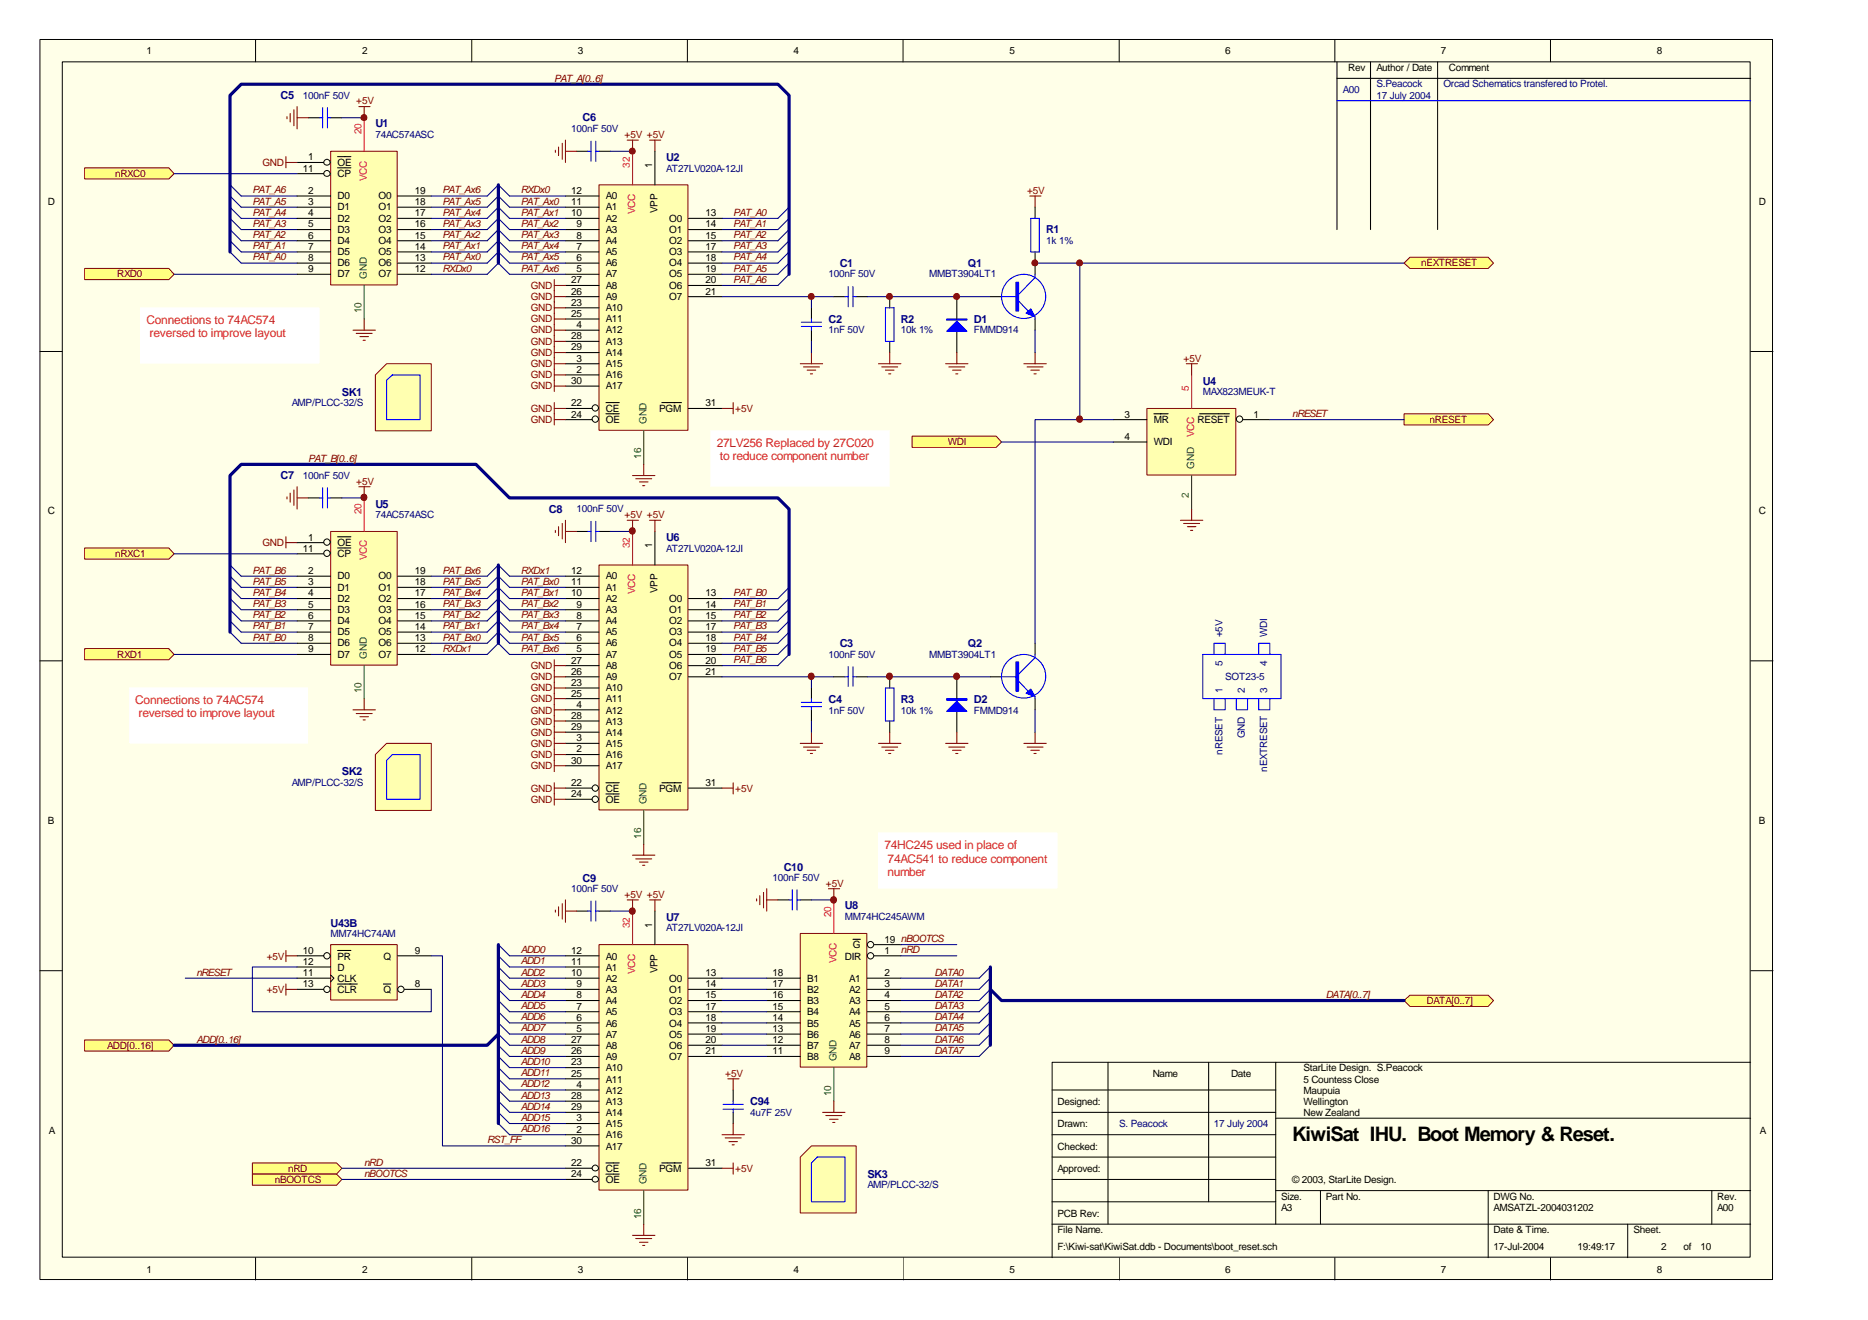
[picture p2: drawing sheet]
<svg xmlns="http://www.w3.org/2000/svg" width="297mm" height="210mm" viewBox="0 0 297 210" stroke-linecap="round" stroke-linejoin="round" font-family="sans-serif">
<path d="M6.3 6.3h275.6v197.2h-275.6z" fill="#ffffe8"/>
<g fill="none" stroke="#000" stroke-width=".16">
<path d="M6.3 6.3h275.6v197.2h-275.6zM9.9 9.8h268.4v190.1h-268.4zM40.6 6.3v3.5M75 6.3v3.5M109.3 6.3v3.5M143.6 6.3v3.5M178 6.3v3.5M212.3 6.3v3.5M228.6 9.8v26.7M246.5 6.3v3.5M6.3 55.9h3.6M278.4 55.9h3.5"/>
<path d="M6.3 105.1h3.6M278.4 105.1h3.5M6.3 154.4h3.6M278.4 154.4h3.5M167.3 173.3h35.6M167.3 176.9h35.6M176.2 168.9v25.8M192.2 168.9v22.2M202.9 177.8h75.5M202.9 168.9v25.8M278.4 168.9h-111.1v31.1M40.6 200v3.6"/>
<path d="M75 200v3.6M109.3 200v3.6M143.6 200v3.6M167.3 184h35.6M167.3 180.4h35.6M167.3 187.6h35.6M167.3 191.1h35.6M167.3 194.7h111.1M178 200v3.6M202.9 189.3h75.5M210 189.3v5.4M212.3 200v3.6"/>
<path d="M236.6 189.3v10.7M246.5 200v3.6M258.8 194.7v5.3M272.2 189.3v5.4"/>
</g>
<path d="M212.6 9.8v26.7M212.6 12.5h65.8M217.9 9.8v26.7" fill="none" stroke="#000" stroke-width=".17"/>
<path d="M36.6 100.5v-24.9l1.8-1.8h37.3l5.3 5.4h42.7l1.8 1.8v23.1" fill="none" stroke="#000080" stroke-width=".51"/>
<g fill="#ffff80" stroke="#800000" stroke-width=".16">
<path d="M13.5 165.4h13.3l.9 .8-.9 .9h-13.3z" fill-rule="evenodd"/>
<path d="M223.3 159.1l.9-.8h12.4l.9 .8-.9 .9h-12.4z" fill-rule="evenodd"/>
<path d="M40.1 184.9h13.4l.9 .9-.9 .9h-13.4z" fill-rule="evenodd"/>
<path d="M13.5 42.7h13.3l.9 .9-.9 .9h-13.3z" fill-rule="evenodd"/>
<path d="M13.5 26.7h13.3l.9 .9-.9 .9h-13.3z" fill-rule="evenodd"/>
<path d="M13.5 103.1h13.3l.9 1-.9 .8h-13.3z" fill-rule="evenodd"/>
<path d="M13.5 87.1h13.3l.9 1-.9 .8h-13.3z" fill-rule="evenodd"/>
<path d="M223.3 65.8h13.3l.9 .9-.9 .9h-13.3z" fill-rule="evenodd"/>
<path d="M145 69.4h13.4l.9 .9-.9 .8h-13.4z" fill-rule="evenodd"/>
<path d="M40.1 186.7h13.4l.9 .9-.9 .9h-13.4z" fill-rule="evenodd"/>
<path d="M223.3 41.8l.9-.9h12.4l.9 .9-.9 .9h-12.4z" fill-rule="evenodd"/>
</g>
<path d="M95.3 150.3h14.1v38.9h-14.1z" fill="#ffffb0"/>
<path d="M95.2 150.2h14.2v39h-14.2z" fill="none" stroke="#800000" stroke-width=".16"/>
<g fill="none" stroke="#000" stroke-width=".17">
<path d="M89.9 152h5.3M89.9 153.8h5.3M89.9 155.5h5.3M89.9 159.1h5.3M89.9 157.3h5.3M104.1 144.9v5.3M109.5 155.5h5.3M109.5 159.1h5.3M109.5 157.3h5.3M89.9 160.9h5.3M89.9 162.7h5.3M89.9 164.4h5.3"/>
<path d="M89.9 166.2h5.3M89.9 168h5.3M89.9 169.8h5.3M89.9 171.5h5.3M89.9 173.3h5.3M89.9 175.1h5.3M89.9 176.9h5.3M89.9 178.7h5.3M109.5 160.9h5.3M109.5 162.7h5.3M109.5 164.4h5.3M109.5 166.2h5.3"/>
<path d="M109.5 168h5.3M89.9 185.8h4.2M89.9 187.6h4.2M89.9 180.4h5.3M89.9 182.2h5.3M96.4 184.9h2.1M96.4 186.7h2.1M105.2 184.9h3.2M109.5 185.8h5.3"/>
</g>
<g fill="none" stroke="#000" stroke-width=".16">
<circle cx="94.7" cy="187.5" r=".48"/>
<circle cx="94.7" cy="185.7" r=".48"/>
</g>
<path d="M100.6 144.9v5.3" fill="none" stroke="#ee0e22" stroke-width=".17"/>
<path d="M102.4 189.3v5.4" fill="none" stroke="#008000" stroke-width=".17"/>
<path d="M95.3 29.5h14.1v38.9h-14.1z" fill="#ffffb0"/>
<path d="M95.2 29.4h14.2v39h-14.2z" fill="none" stroke="#800000" stroke-width=".16"/>
<g fill="none" stroke="#000" stroke-width=".17">
<path d="M49 18.7h1.8M52.6 18.7h1.8M89.9 31.2h5.3M89.9 32.9h5.3M89.9 34.7h5.3M89.9 38.3h5.3M89.9 36.5h5.3M91.7 24.1h1.8M95.2 24.1h1.8M104.1 24.1v5.3M109.5 34.7h5.3M109.5 38.3h5.3"/>
<path d="M109.5 36.5h5.3M89.9 40.1h5.3M89.9 41.8h5.3M89.9 43.6h5.3M89.9 45.4h5.3M89.9 47.2h5.3M89.9 49h5.3M89.9 50.7h5.3M89.9 52.5h5.3M89.9 54.3h5.3M89.9 56.1h5.3M89.9 57.8h5.3"/>
<path d="M89.9 59.6h5.3M109.5 40.1h5.3M109.5 41.8h5.3M109.5 43.6h5.3M109.5 45.4h5.3M109.5 47.2h5.3M89.9 65h4.2M89.9 66.7h4.2M89.9 61.4h5.3M96.4 64h2.1M96.4 65.8h2.1M105.2 64h3.2"/>
<path d="M109.5 65h5.3"/>
</g>
<g fill="none" stroke="#000" stroke-width=".16">
<circle cx="94.7" cy="64.9" r=".5"/>
<circle cx="94.7" cy="66.6" r=".5"/>
</g>
<path d="M100.6 24.1v5.3" fill="none" stroke="#ee0e22" stroke-width=".17"/>
<path d="M102.4 68.5v5.3" fill="none" stroke="#008000" stroke-width=".17"/>
<g fill="none" stroke="#800000" stroke-width=".17">
<path d="M45.6 18.6v.3M46.1 18v1.4M46.7 17.5v2.5M47.2 16.9v3.6M47.2 18.7h1.8M57.1 16.9h1.7M57.9 16.9v1.8M88.3 23.9v.3M88.8 23.4v1.3M89.4 22.8v2.5M89.9 22.3v3.5M89.9 24.1h1.8"/>
<path d="M99.7 22.3h1.8M100.6 22.3v1.8M103.3 22.3h1.8M104.1 22.3v1.8M56.1 52.5h3.6M56.6 53h2.6M57.2 53.5h1.4M57.7 54.1h.4M57.9 50.7v1.8M100.6 75.6h3.5M101.1 76.1h2.5M101.7 76.6h1.3"/>
<path d="M102.2 77.2h.3M102.4 73.8v1.8M114.8 65h1.8M116.6 64v1.8M100.6 196.4h3.5M101.1 196.9h2.5M101.7 197.5h1.3M102.2 198h.3M102.4 194.7v1.7M114.8 185.8h1.8M116.6 184.9v1.8"/>
</g>
<g fill="none" stroke="#000080" stroke-width=".17">
<path d="M54.4 18.7h3.5M36.6 29.4l1.8 1.8h8.8M36.6 31.2l1.8 1.7h8.8M36.6 32.9l1.8 1.8h8.8M36.6 36.5l1.8 1.8h8.8M36.6 38.3l1.8 1.8h8.8M36.6 34.7l1.8 1.8h8.8M81 31.2h8.9M81 32.9h8.9M81 34.7h8.9M81 38.3h8.9M81 36.5h8.9"/>
<path d="M97 24.1h3.6M125.5 32.9l-1.8 1.8h-8.9M125.5 36.5l-1.8 1.8h-8.9M125.5 38.3l-1.8 1.8h-8.9M125.5 34.7l-1.8 1.8h-8.9M27.7 43.6h19.5M36.6 40.1l1.8 1.7h8.8M81 40.1h8.9M81 41.8h8.9M81 43.6h8.9M114.8 47.2h17.8M125.5 40.1l-1.8 1.7h-8.9"/>
<path d="M125.5 41.8l-1.8 1.8h-8.9M125.5 43.6l-1.8 1.8h-8.9"/>
</g>
<path d="M36.6 40.1v-24.9l1.8-1.8h85.3l1.8 1.8v28.4" fill="none" stroke="#000080" stroke-width=".51"/>
<path d="M50.8 18.7h.5M51.3 17.1v3.2M52.1 18.7h.5M52.1 17.1v3.2M93.5 24.1h.5M94 22.5v3.2M94.7 24.1h.5M94.7 22.5v3.2" fill="none" stroke="#00f" stroke-width=".17"/>
<path d="M52.7 24.1h10.5v21.2h-10.5z" fill="#ffffb0"/>
<path d="M52.6 24.1h10.6v21.2h-10.6z" fill="none" stroke="#800000" stroke-width=".16"/>
<g fill="none" stroke="#000" stroke-width=".16">
<circle cx="52" cy="25.8" r=".48"/>
<circle cx="52" cy="27.6" r=".48"/>
</g>
<g fill="none" stroke="#000" stroke-width=".17">
<path d="M47.2 27.6h4.3M47.2 25.8h4.3M47.2 31.2h5.4M47.2 32.9h5.4M47.2 34.7h5.4M47.2 36.5h5.4M47.2 38.3h5.4M53.7 26.7h2.1M53.7 24.9h2.1M63.2 31.2h5.4M63.2 32.9h5.4M63.2 34.7h5.4"/>
<path d="M63.2 36.5h5.4M63.2 38.3h5.4M164.6 32.9v1.8M47.2 40.1h5.4M47.2 41.8h5.4M47.2 43.6h5.4M63.2 40.1h5.4M63.2 41.8h5.4M63.2 43.6h5.4M129 49v1.7M129 52.5v1.8M132.6 47.2h1.8"/>
<path d="M136.1 47.2h1.8M141.5 47.2v1.8M141.5 54.3v1.8M152.1 47.2v3.5M152.1 52.5v3.6M157.5 47.2h1.8M164.6 40.1v3.5M164.6 50.7v1.8"/>
</g>
<path d="M57.9 18.7v5.4" fill="none" stroke="#ee0e22" stroke-width=".17"/>
<path d="M57.9 45.4v5.3" fill="none" stroke="#008000" stroke-width=".17"/>
<path d="M27.7 27.6h19.5M129 47.2v1.8M129 54.3v1.8M137.9 47.2h19.6M164.6 52.5v3.6" fill="none" stroke="#000080" stroke-width=".17"/>
<g fill="none" stroke="#800000" stroke-width=".17">
<path d="M45.5 24.9v1.8M45.5 25.8h1.7M163.7 31.2h1.8M164.6 31.2v1.7M88.1 44.5v17.7M88.1 45.4h1.8M88.1 47.2h1.8M88.1 49h1.8M88.1 50.7h1.8M88.1 52.5h1.8M88.1 54.3h1.8M88.1 56.1h1.8"/>
<path d="M88.1 57.8h1.8M88.1 59.6h1.8M127.3 57.8h3.5M127.8 58.3h2.5M128.4 58.9h1.3M128.9 59.5h.3M129 56.1v1.7M139.7 57.8h3.6M140.2 58.3h2.5M140.8 58.9h1.4M141.3 59.5h.3M141.5 56.1v1.7"/>
<path d="M150.4 57.8h3.5M150.9 58.3h2.5M151.5 58.9h1.3M152 59.5h.3M152.1 56.1v1.7M162.8 57.8h3.6M163.3 58.3h2.6M163.9 58.9h1.4M164.4 59.5h.4M164.6 56.1v1.7M88.1 64v3.6M88.1 61.4h1.8"/>
<path d="M88.1 65h1.8M88.1 66.7h1.8"/>
</g>
<g fill="none" stroke="#00f" stroke-width=".17">
<path d="M163.9 34.7h1.4v5.4h-1.4zM127.4 51.9h3.2M127.4 51.2h3.2M129 50.7v.5M129 51.9v.6M134.4 47.2h.5M134.9 45.6v3.2M135.6 47.2h.5M135.6 45.6v3.2M140.8 49h1.4v5.3h-1.4zM159.3 47.2h2.7M162 47.9l1.5 1.6"/>
<path d="M164.6 43.6v.5l-2.6 2.7M164.6 50.4v.3"/>
<circle cx="162.8" cy="47.1" r="3.5"/>
</g>
<g fill="#00f" stroke="#00f" stroke-width=".17">
<path d="M150.5 50.7h3.3v.2h-3.3z" fill-rule="evenodd"/>
<path d="M150.5 52.7l1.6-1.6 1.7 1.6z" fill-rule="evenodd"/>
<path d="M161.5 44.9h.5v4.6h-.5z" fill-rule="evenodd"/>
<path d="M163.2 49.8l.7-.7 .7 1.3z" fill-rule="evenodd"/>
</g>
<path d="M95.3 89.9h14.1v38.9h-14.1z" fill="#ffffb0"/>
<path d="M95.2 89.8h14.2v39h-14.2z" fill="none" stroke="#800000" stroke-width=".16"/>
<g fill="none" stroke="#000" stroke-width=".17">
<path d="M49 79.2h1.8M52.6 79.2h1.8M89.9 91.6h5.3M89.9 93.4h5.3M89.9 95.2h5.3M89.9 98.7h5.3M89.9 97h5.3M91.7 84.5h1.8M95.2 84.5h1.8M104.1 84.5v5.3M109.5 95.2h5.3M109.5 98.7h5.3"/>
<path d="M109.5 97h5.3M89.9 100.5h5.3M89.9 102.3h5.3M89.9 104.1h5.3M89.9 105.8h5.3M89.9 107.6h5.3M89.9 109.4h5.3M89.9 111.1h5.3M89.9 112.9h5.3M89.9 114.7h5.3M89.9 116.4h5.3M89.9 118.2h5.3"/>
<path d="M89.9 120h5.3M109.5 100.5h5.3M109.5 102.3h5.3M109.5 104.1h5.3M109.5 105.8h5.3M109.5 107.6h5.3M89.9 125.3h4.2M89.9 127.1h4.2M89.9 121.8h5.3M96.4 124.5h2.1M96.4 126.3h2.1M105.2 124.5h3.2"/>
<path d="M109.5 125.3h5.3"/>
</g>
<g fill="none" stroke="#000" stroke-width=".16">
<circle cx="94.7" cy="127.1" r=".5"/>
<circle cx="94.7" cy="125.3" r=".5"/>
</g>
<path d="M100.6 84.5v5.3" fill="none" stroke="#ee0e22" stroke-width=".17"/>
<path d="M102.4 128.9v5.3" fill="none" stroke="#008000" stroke-width=".17"/>
<g fill="none" stroke="#800000" stroke-width=".17">
<path d="M45.6 79v.3M46.1 78.4v1.5M46.7 77.9v2.5M47.2 77.4v3.6M47.2 79.2h1.8M57.1 77.4h1.7M57.9 77.4v1.8M88.3 84.3v.4M88.8 83.7v1.5M89.4 83.2v2.5M89.9 82.7v3.6M89.9 84.5h1.8"/>
<path d="M99.7 82.7h1.8M100.6 82.7v1.8M103.3 82.7h1.8M104.1 82.7v1.8M56.1 112.9h3.6M56.6 113.5h2.6M57.2 114h1.4M57.7 114.5h.4M57.9 111.1v1.8M100.6 136h3.5M101.1 136.6h2.5M101.7 137.1h1.3"/>
<path d="M102.2 137.6h.3M102.4 134.2v1.8M114.8 125.3h1.8M116.6 124.5v1.8"/>
</g>
<g fill="none" stroke="#000080" stroke-width=".17">
<path d="M54.4 79.2h3.5M36.6 93.4l1.8 1.8h8.8M36.6 95.2l1.8 1.8h8.8M36.6 97l1.8 1.7h8.8M36.6 98.7l1.8 1.8h8.8M36.6 89.8l1.8 1.8h8.8M36.6 91.6l1.8 1.8h8.8M97 84.5h3.6M125.5 93.4l-1.8 1.8h-8.9M125.5 95.2l-1.8 1.8h-8.9M125.5 97l-1.8 1.7h-8.9M125.5 98.7l-1.8 1.8h-8.9"/>
<path d="M27.7 104.1h19.5M36.6 100.5l1.8 1.8h8.8M114.8 107.6h17.8M125.5 100.5l-1.8 1.8h-8.9M125.5 102.3l-1.8 1.8h-8.9M125.5 104.1l-1.8 1.7h-8.9"/>
</g>
<path d="M50.8 79.2h.5M51.3 77.6v3.2M52.1 79.2h.5M52.1 77.6v3.2M93.5 84.5h.5M94 82.9v3.2M94.7 84.5h.5M94.7 82.9v3.2" fill="none" stroke="#00f" stroke-width=".17"/>
<path d="M52.7 84.6h10.5v21.2h-10.5z" fill="#ffffb0"/>
<path d="M52.6 84.5h10.6v21.3h-10.6z" fill="none" stroke="#800000" stroke-width=".16"/>
<g fill="none" stroke="#000" stroke-width=".16">
<circle cx="52" cy="88" r=".5"/>
<circle cx="52" cy="86.2" r=".5"/>
</g>
<g fill="none" stroke="#000" stroke-width=".17">
<path d="M47.2 88.1h4.3M47.2 86.3h4.3M47.2 91.6h5.4M47.2 93.4h5.4M47.2 95.2h5.4M47.2 97h5.4M47.2 98.7h5.4M53.7 87.1h2.1M53.7 85.4h2.1M63.2 91.6h5.4M63.2 93.4h5.4M63.2 95.2h5.4"/>
<path d="M63.2 97h5.4M63.2 98.7h5.4M47.2 100.5h5.4M47.2 102.3h5.4M47.2 104.1h5.4M63.2 100.5h5.4M63.2 102.3h5.4M63.2 104.1h5.4M129 109.4v1.7M129 112.9v1.8M132.6 107.6h1.8M136.1 107.6h1.8"/>
<path d="M141.5 107.6v1.8M141.5 114.7v1.7M152.1 107.6v3.5M152.1 112.9v3.5M157.5 107.6h1.8M164.6 102.3v1.8M164.6 111.1v1.8"/>
</g>
<path d="M57.9 79.2v5.3" fill="none" stroke="#ee0e22" stroke-width=".17"/>
<path d="M57.9 105.8v5.3" fill="none" stroke="#008000" stroke-width=".17"/>
<path d="M164.6 41.8h58.7M171.7 41.8v24.9h-7.1v35.6M27.7 88.1h19.5M129 107.6v1.8M129 114.7v1.7M137.9 107.6h19.6M164.6 112.9v3.5" fill="none" stroke="#000080" stroke-width=".17"/>
<g fill="none" stroke="#800000" stroke-width=".17">
<path d="M45.5 85.4v1.7M45.5 86.3h1.7M88.1 104.9v17.8M88.1 105.8h1.8M88.1 107.6h1.8M88.1 109.4h1.8M88.1 111.1h1.8M88.1 112.9h1.8M88.1 114.7h1.8M88.1 116.4h1.8M88.1 118.2h1.8M88.1 120h1.8"/>
<path d="M127.3 118.2h3.5M127.8 118.8h2.5M128.4 119.3h1.3M128.9 119.8h.3M129 116.4v1.8M139.7 118.2h3.6M140.2 118.8h2.5M140.8 119.3h1.4M141.3 119.8h.3M141.5 116.4v1.8M150.4 118.2h3.5M150.9 118.8h2.5"/>
<path d="M151.5 119.3h1.3M152 119.8h.3M152.1 116.4v1.8M162.8 118.2h3.6M163.3 118.8h2.6M163.9 119.3h1.4M164.4 119.8h.4M164.6 116.4v1.8M88.1 124.5v3.5M88.1 121.8h1.8M88.1 125.3h1.8M88.1 127.1h1.8"/>
</g>
<g fill="none" stroke="#00f" stroke-width=".17">
<path d="M127.4 112.4h3.2M127.4 111.7h3.2M129 111.1v.6M129 112.4v.5M134.4 107.6h.5M134.9 106v3.1M135.6 107.6h.5M135.6 106v3.1M140.8 109.4h1.4v5.3h-1.4zM159.3 107.6h2.7M162 108.3l1.5 1.6M164.6 104.1v.5l-2.6 2.6"/>
<path d="M164.6 110.8v.3"/>
<circle cx="162.8" cy="107.5" r="3.5"/>
</g>
<g fill="#00f" stroke="#00f" stroke-width=".17">
<path d="M150.5 111.1h3.3v.3h-3.3z" fill-rule="evenodd"/>
<path d="M150.5 113.1l1.6-1.6 1.7 1.6z" fill-rule="evenodd"/>
<path d="M161.5 105.3h.5v4.6h-.5z" fill-rule="evenodd"/>
<path d="M163.2 110.3l.7-.7 .7 1.2z" fill-rule="evenodd"/>
</g>
<path d="M182.5 65h14v10.5h-14z" fill="#ffffb0"/>
<path d="M182.4 65h14.1v10.5h-14.1z" fill="none" stroke="#800000" stroke-width=".16"/>
<circle cx="197.1" cy="66.6" r=".5" fill="none" stroke="#000" stroke-width=".16"/>
<path d="M177 66.7h5.4M177 70.3h5.4M183.5 65.8h2.3M190.8 65.8h4.7M197.7 66.7h4.2" fill="none" stroke="#000" stroke-width=".17"/>
<path d="M189.5 59.6v5.4" fill="none" stroke="#ee0e22" stroke-width=".17"/>
<path d="M189.5 75.6v5.4" fill="none" stroke="#008000" stroke-width=".17"/>
<path d="M188.6 57.8h1.8M189.5 57.8v1.8M187.7 82.7h3.6M188.2 83.2h2.6M188.8 83.7h1.4M189.3 84.3h.4M189.5 81v1.7" fill="none" stroke="#800000" stroke-width=".17"/>
<path d="M159.3 70.3h17.7M171.7 66.7h5.3M201.9 66.7h21.4" fill="none" stroke="#000080" stroke-width=".17"/>
<path d="M52.7 150.3h10.5v8.7h-10.5z" fill="#ffffb0"/>
<path d="M52.6 150.2h10.6v8.8h-10.6z" fill="none" stroke="#800000" stroke-width=".16"/>
<g fill="none" stroke="#000" stroke-width=".16">
<path d="M52.6 155l.5 .5-.5 .6"/>
<circle cx="52" cy="152" r=".5"/>
<circle cx="52" cy="157.3" r=".5"/>
<circle cx="63.8" cy="157.3" r=".5"/>
</g>
<path d="M47.2 152h4.3M47.2 155.5h5.4M47.2 153.8h5.4M47.2 157.3h4.3M53.7 151.1h2.1M53.7 156.5h3.1M61 156.5h1.1M63.2 152h5.4M64.3 157.3h4.3" fill="none" stroke="#000" stroke-width=".17"/>
<path d="M45.5 151.1v1.8M45.5 156.5v1.8M45.5 152h1.7M45.5 157.3h1.7" fill="none" stroke="#800000" stroke-width=".17"/>
<g fill="none" stroke="#000080" stroke-width=".17">
<path d="M47.2 153.8h-7.1v7.1h28.5v-3.6M68.6 152h1.8v30.2h19.5M79.2 150.2l1.8 1.8h8.9M79.2 152l1.8 1.8h8.9M79.2 153.8l1.8 1.7h8.9M79.2 155.5l1.8 1.8h8.9M79.2 157.3l1.8 1.8h8.9M79.2 159.1l1.8 1.8h8.9M79.2 160.9l1.8 1.8h8.9M79.2 162.7l1.8 1.7h8.9M79.2 164.4l1.8 1.8h8.9M79.2 166.2l1.8 1.8h8.9"/>
<path d="M79.2 168l1.8 1.8h8.9M79.2 169.8l1.8 1.7h8.9M79.2 171.5l1.8 1.8h8.9M79.2 173.3l1.8 1.8h8.9M79.2 175.1l1.8 1.8h8.9M79.2 176.9l1.8 1.8h8.9M79.2 178.7l1.8 1.7h8.9M54.4 185.8h35.5M54.4 187.6h35.5"/>
</g>
<path d="M79.2 164.4l-1.7 1.8h-49.8" fill="none" stroke="#000080" stroke-width=".51"/>
<path d="M127.3 148.5h10.5v21.2h-10.5z" fill="#ffffb0"/>
<path d="M127.3 148.4h10.5v21.3h-10.5z" fill="none" stroke="#800000" stroke-width=".16"/>
<g fill="none" stroke="#000" stroke-width=".16">
<circle cx="138.4" cy="152" r=".5"/>
<circle cx="138.4" cy="150.2" r=".5"/>
</g>
<g fill="none" stroke="#000" stroke-width=".17">
<path d="M91.7 144.9h1.8M95.2 144.9h1.8M121.9 155.5h5.4M121.9 157.3h5.4M121.9 159.1h5.4M123.7 143.1h1.8M127.3 143.1h1.7M135.6 149.4h1.2M137.9 155.5h5.4M137.9 157.3h5.4M137.9 159.1h5.4M139 150.2h4.3"/>
<path d="M139 152h4.3M116.6 173.3v1.8M116.6 176.9v1.8M121.9 160.9h5.4M121.9 162.7h5.4M121.9 164.4h5.4M121.9 166.2h5.4M121.9 168h5.4M137.9 160.9h5.4M137.9 162.7h5.4M137.9 164.4h5.4M137.9 166.2h5.4"/>
<path d="M137.9 168h5.4"/>
</g>
<path d="M132.6 143.1v5.3" fill="none" stroke="#ee0e22" stroke-width=".17"/>
<path d="M132.6 169.8v5.3" fill="none" stroke="#008000" stroke-width=".17"/>
<g fill="none" stroke="#800000" stroke-width=".17">
<path d="M88.3 144.7v.3M88.8 144.2v1.4M89.4 143.7v2.4M89.9 143.1v3.6M89.9 144.9h1.8M99.7 143.1h1.8M100.6 143.1v1.8M103.3 143.1h1.8M104.1 143.1v1.8M120.3 142.9v.4M120.8 142.4v1.5M121.4 141.9v2.5"/>
<path d="M121.9 141.3v3.6M121.9 143.1h1.8M131.7 141.3h1.8M132.6 141.3v1.8M115.7 171.5h1.8M116.6 171.5v1.8M116.6 178.7v1.7M130.8 176.9h3.6M131.3 177.4h2.6M131.9 178h1.4M132.4 178.5h.4M132.6 175.1v1.8"/>
<path d="M114.8 180.4h3.6M115.3 180.9h2.6M115.9 181.5h1.4M116.4 182h.4"/>
</g>
<path d="M93.5 144.9h.5M94 143.3v3.2M94.7 144.9h.5M94.7 143.3v3.2M125.5 143.1h.5M126 141.5v3.2M126.7 143.1h.6M126.7 141.5v3.2M115 176.4h3.2M115 175.6h3.2M116.6 175.1v.5M116.6 176.4v.5" fill="none" stroke="#00f" stroke-width=".17"/>
<g fill="none" stroke="#000080" stroke-width=".17">
<path d="M29.5 155.5h17.7M97 144.9h3.6M114.8 155.5h7.1M114.8 157.3h7.1M114.8 159.1h7.1M129 143.1h3.6M143.3 152h8.8M143.3 150.2h8.8M157.5 153.8l-1.8 1.7h-12.4M157.5 155.5l-1.8 1.8h-12.4M157.5 157.3l-1.8 1.8h-12.4M157.5 159.1l-1.8 1.8h-12.4"/>
<path d="M114.8 160.9h7.1M114.8 162.7h7.1M114.8 164.4h7.1M114.8 166.2h7.1M114.8 168h7.1M157.5 160.9l-1.8 1.8h-12.4M157.5 162.7l-1.8 1.7h-12.4M157.5 164.4l-1.8 1.8h-12.4M157.5 166.2l-1.8 1.8h-12.4"/>
</g>
<path d="M79.2 150.2v28.5M157.5 157.3l1.8 1.8h64M157.5 153.8v12.4" fill="none" stroke="#000080" stroke-width=".51"/>
<path d="M59.7 59.6l1.8-1.8h7.1v10.7h-8.9z" fill-rule="evenodd" fill="#ffffb0" stroke="#800000" stroke-width=".16"/>
<path d="M61.5 60.5l.9-.9h4.4v7.1h-5.3z" fill="none" stroke="#00f" stroke-width=".17"/>
<path d="M59.7 120l1.8-1.8h7.1v10.7h-8.9z" fill-rule="evenodd" fill="#ffffb0" stroke="#800000" stroke-width=".16"/>
<path d="M61.5 120.9l.9-.9h4.4v7.1h-5.3z" fill="none" stroke="#00f" stroke-width=".17"/>
<path d="M127.3 184l1.7-1.8h7.1v10.7h-8.8z" fill-rule="evenodd" fill="#ffffb0" stroke="#800000" stroke-width=".16"/>
<path d="M212.6 16h65.8M130 184h4.4v7.1h-5.4v-6.2z" fill="none" stroke="#00f" stroke-width=".17"/>
<g fill="#800000" stroke="#800000" stroke-width=".16">
<circle cx="57.8" cy="79.1" r=".49"/>
<circle cx="57.9" cy="18.7" r=".47"/>
<circle cx="100.5" cy="24" r=".47"/>
<circle cx="129" cy="47.1" r=".47"/>
<circle cx="100.5" cy="84.4" r=".49"/>
<circle cx="129" cy="107.5" r=".49"/>
<circle cx="141.4" cy="47.1" r=".47"/>
<circle cx="152.1" cy="47.1" r=".47"/>
<circle cx="164.5" cy="41.8" r=".47"/>
<circle cx="141.4" cy="107.5" r=".49"/>
<circle cx="152.1" cy="107.5" r=".49"/>
<circle cx="171.7" cy="41.8" r=".47"/>
<circle cx="171.6" cy="66.6" r=".49"/>
</g>
<g fill="none" stroke="#000080" stroke-width=".17">
<path d="M68.6 31.2h8.9l1.7-1.8 1.8 1.8M68.6 32.9h8.9l1.7-1.7 1.8 1.7M68.6 34.7h8.9l1.7-1.8 1.8 1.8M68.6 36.5h8.9l1.7-1.8 1.8 1.8M68.6 38.3h8.9l1.7-1.8 1.8 1.8M68.6 40.1h8.9l1.7-1.8 1.8 1.8M68.6 41.8h8.9l1.7-1.7 1.8 1.7M68.6 43.6h8.9l1.7-1.8 1.8 1.8M68.6 91.6h8.9l1.7-1.8 1.8 1.8h8.9M68.6 93.4h8.9l1.7-1.8 1.8 1.8h8.9M68.6 95.2h8.9l1.7-1.8 1.8 1.8h8.9M68.6 98.7h8.9l1.7-1.7 1.8 1.7h8.9"/>
<path d="M68.6 97h8.9l1.7-1.8 1.8 1.8h8.9M68.6 100.5h8.9l1.7-1.8 1.8 1.8h8.9M68.6 102.3h8.9l1.7-1.8 1.8 1.8h8.9M68.6 104.1h8.9l1.7-1.8 1.8 1.8h8.9"/>
</g>
<path d="M79.2 29.4v12.4M79.2 89.8v12.5" fill="none" stroke="#000080" stroke-width=".51"/>
<path d="M22.4 49h28.3v8.8h-28.3z" fill="#fff"/>
<path d="M22.4 49h28.3v8.8h-28.3z" fill="none" stroke="#fff" stroke-width=".16"/>
<path d="M20.7 109.5h28.2v8.6h-28.2z" fill="#fff"/>
<path d="M20.6 109.4h28.3v8.7h-28.3z" fill="none" stroke="#fff" stroke-width=".16"/>
<path d="M139.8 132.5h28.3v8.7h-28.3z" fill="#fff"/>
<path d="M139.7 132.4h28.4v8.8h-28.4z" fill="none" stroke="#fff" stroke-width=".16"/>
<path d="M113.1 68.6h28.3v8.7h-28.3z" fill="#fff"/>
<path d="M113 68.5h28.4v8.8h-28.4z" fill="none" stroke="#fff" stroke-width=".16"/>
<path d="M191.3 104.1h12.4v7h-12.4zM193 111.1v1.8h1.8v-1.8M193 104.1v-1.8h1.8v1.8M196.6 111.1v1.8h1.8v-1.8M200.2 111.1v1.8h1.7v-1.8M200.2 104.1v-1.8h1.7v1.8" fill="none" stroke="#00f" stroke-width=".17"/>
<g fill="#800000" stroke="#800000" stroke-width=".16">
<circle cx="100.5" cy="144.9" r=".49"/>
<circle cx="132.5" cy="143.1" r=".49"/>
</g>
<text font-size="3.2" x="205.5" y="181.4">KiwiSat IHU. Boot Memory &amp; Reset.</text>
<g font-size="1.9" fill="#ee0e22">
<text x="23.3" y="51.5">Connections to 74AC574</text>
<text x="23.8" y="53.6">reversed to improve layout</text>
<text x="114" y="71">27LV256 Replaced by 27C020</text>
<text x="114.5" y="73.2">to reduce component number</text>
<text x="21.5" y="111.9">Connections to 74AC574</text>
<text x="22" y="114.1">reversed to improve layout</text>
<text x="140.6" y="135.1">74HC245 used in place of</text>
<text x="141.1" y="137.2">74AC541 to reduce component</text>
<text x="141.1" y="139.3">number</text>
</g>
<g font-size="1.7" fill="#000080">
<text x="44.6" y="15.8">C5</text>
<text x="59.7" y="20.2">U1</text>
<text x="92.6" y="19.3">C6</text>
<text x="105.9" y="25.6">U2</text>
<text x="166.4" y="37.1">R1</text>
<text x="133.5" y="42.4">C1</text>
<text x="153.9" y="42.4">Q1</text>
<text x="131.7" y="51.3">C2</text>
<text x="143.3" y="51.3">R2</text>
<text x="154.9" y="51.3">D1</text>
<text x="54.4" y="62.9">SK1</text>
<text x="191.3" y="61.1">U4</text>
<text x="44.6" y="76.2">C7</text>
<text x="59.7" y="80.7">U5</text>
<text x="87.3" y="81.5">C8</text>
<text x="105.9" y="86">U6</text>
<text x="133.5" y="102.9">C3</text>
<text x="153.9" y="102.9">Q2</text>
<text x="131.7" y="111.8">C4</text>
<text x="143.3" y="111.8">R3</text>
<text x="154.9" y="111.8">D2</text>
<text x="54.4" y="123.3">SK2</text>
<text x="92.6" y="140.2">C9</text>
<text x="124.6" y="138.4">C10</text>
<text x="52.6" y="147.3">U43B</text>
<text x="105.9" y="146.4">U7</text>
<text x="134.4" y="144.6">U8</text>
<text x="119.3" y="175.8">C94</text>
<text x="137.9" y="187.3">SK3</text>
</g>
<g font-size="1.6">
<text x="23.3" y="8.7">1</text>
<text x="57.6" y="8.7">2</text>
<text x="91.9" y="8.7">3</text>
<text x="126.2" y="8.7">4</text>
<text x="160.5" y="8.7">5</text>
<text x="194.8" y="8.7">6</text>
<text x="214.4" y="11.3">Rev</text>
<text x="218.9" y="11.3">Author / Date</text>
<text x="229.1" y="8.7">7</text>
<text x="230.4" y="11.3">Comment</text>
<text x="263.5" y="8.7">8</text>
<text x="48.2" y="27.3">11</text>
<text x="49" y="25.5">1</text>
<text x="53.7" y="28.1">CP</text>
<text x="53.7" y="26.3">OE</text>
<text x="103.7" y="26.7" transform="rotate(-90 103.7 26.7)">1</text>
<text x="7.6" y="32.6">D</text>
<text x="49" y="30.8">2</text>
<text x="49" y="32.6">3</text>
<text x="49" y="34.4">4</text>
<text x="53.7" y="31.7">D0</text>
<text x="53.7" y="33.5">D1</text>
<text x="53.7" y="35.2">D2</text>
<text x="60.2" y="31.7">O0</text>
<text x="60.2" y="33.5">O1</text>
<text x="60.2" y="35.2">O2</text>
<text x="66" y="30.8">19</text>
<text x="66" y="32.6">18</text>
<text x="66" y="34.4">17</text>
<text x="90.8" y="30.8">12</text>
<text x="90.8" y="32.6">11</text>
<text x="90.8" y="34.4">10</text>
<text x="96.4" y="31.7">A0</text>
<text x="96.4" y="33.5">A1</text>
<text x="96.4" y="35.2">A2</text>
<text x="104.6" y="33.8" transform="rotate(-90 104.6 33.8)">VPP</text>
<text x="106.4" y="35.2">O0</text>
<text x="112.2" y="34.4">13</text>
<text x="279.7" y="32.6">D</text>
<text x="49" y="36.2">5</text>
<text x="49" y="37.9">6</text>
<text x="49" y="39.7">7</text>
<text x="49" y="41.5">8</text>
<text x="53.7" y="37">D3</text>
<text x="53.7" y="38.8">D4</text>
<text x="53.7" y="40.6">D5</text>
<text x="60.2" y="37">O3</text>
<text x="60.2" y="38.8">O4</text>
<text x="60.2" y="40.6">O5</text>
<text x="66" y="36.2">16</text>
<text x="66" y="37.9">15</text>
<text x="66" y="39.7">14</text>
<text x="66" y="41.5">13</text>
<text x="91.7" y="37.9">8</text>
<text x="91.7" y="39.7">7</text>
<text x="91.7" y="41.5">6</text>
<text x="91.7" y="36.2">9</text>
<text x="96.4" y="38.8">A4</text>
<text x="96.4" y="40.6">A5</text>
<text x="96.4" y="37">A3</text>
<text x="106.4" y="37">O1</text>
<text x="106.4" y="38.8">O2</text>
<text x="106.4" y="40.6">O3</text>
<text x="112.2" y="36.2">14</text>
<text x="112.2" y="37.9">15</text>
<text x="112.2" y="39.7">17</text>
<text x="112.2" y="41.5">18</text>
<text x="49" y="43.3">9</text>
<text x="53.7" y="42.3">D6</text>
<text x="53.7" y="44.1">D7</text>
<text x="60.2" y="42.3">O6</text>
<text x="60.2" y="44.1">O7</text>
<text x="66" y="43.3">12</text>
<text x="90.8" y="45.1">27</text>
<text x="90.8" y="46.8">26</text>
<text x="91.7" y="43.3">5</text>
<text x="96.4" y="42.3">A6</text>
<text x="96.4" y="44.1">A7</text>
<text x="96.4" y="45.9">A8</text>
<text x="96.4" y="47.7">A9</text>
<text x="106.4" y="42.3">O4</text>
<text x="106.4" y="44.1">O5</text>
<text x="106.4" y="45.9">O6</text>
<text x="106.4" y="47.7">O7</text>
<text x="112.2" y="43.3">19</text>
<text x="112.2" y="45.1">20</text>
<text x="112.2" y="46.8">21</text>
<text x="90.8" y="48.6">23</text>
<text x="90.8" y="50.4">25</text>
<text x="90.8" y="53.9">28</text>
<text x="91.7" y="52.2">4</text>
<text x="96.4" y="49.5">A10</text>
<text x="96.4" y="51.2">A11</text>
<text x="96.4" y="53">A12</text>
<text x="90.8" y="55.7">29</text>
<text x="91.7" y="57.5">3</text>
<text x="91.7" y="59.3">2</text>
<text x="96.4" y="54.8">A13</text>
<text x="96.4" y="56.6">A14</text>
<text x="96.4" y="58.3">A15</text>
<text x="90.8" y="64.6">22</text>
<text x="90.8" y="61.1">30</text>
<text x="96.4" y="65.5">CE</text>
<text x="96.4" y="60.1">A16</text>
<text x="96.4" y="61.9">A17</text>
<text x="104.8" y="65.5">PGM</text>
<text x="112.2" y="64.6">31</text>
<text x="90.8" y="66.4">24</text>
<text x="96.4" y="67.2">OE</text>
<text x="178.8" y="69.9">4</text>
<text x="178.8" y="66.4">3</text>
<text x="183.5" y="70.8">WDI</text>
<text x="183.5" y="67.2">MR</text>
<text x="190.4" y="67.2">RESET</text>
<text x="199.3" y="66.4">1</text>
<text x="7.6" y="81.8">C</text>
<text x="279.7" y="81.8">C</text>
<text x="48.2" y="87.7">11</text>
<text x="49" y="86">1</text>
<text x="53.7" y="88.6">CP</text>
<text x="53.7" y="86.8">OE</text>
<text x="103.7" y="87.1" transform="rotate(-90 103.7 87.1)">1</text>
<text x="49" y="91.3">2</text>
<text x="49" y="93.1">3</text>
<text x="49" y="94.8">4</text>
<text x="53.7" y="92.1">D0</text>
<text x="53.7" y="93.9">D1</text>
<text x="53.7" y="95.7">D2</text>
<text x="60.2" y="92.1">O0</text>
<text x="60.2" y="93.9">O1</text>
<text x="60.2" y="95.7">O2</text>
<text x="66" y="91.3">19</text>
<text x="66" y="93.1">18</text>
<text x="66" y="94.8">17</text>
<text x="90.8" y="91.3">12</text>
<text x="90.8" y="93.1">11</text>
<text x="90.8" y="94.8">10</text>
<text x="96.4" y="92.1">A0</text>
<text x="96.4" y="93.9">A1</text>
<text x="96.4" y="95.7">A2</text>
<text x="104.6" y="94.2" transform="rotate(-90 104.6 94.2)">VPP</text>
<text x="106.4" y="95.7">O0</text>
<text x="112.2" y="94.8">13</text>
<text x="49" y="96.6">5</text>
<text x="49" y="98.4">6</text>
<text x="49" y="100.2">7</text>
<text x="49" y="102">8</text>
<text x="53.7" y="97.5">D3</text>
<text x="53.7" y="99.2">D4</text>
<text x="53.7" y="101">D5</text>
<text x="60.2" y="97.5">O3</text>
<text x="60.2" y="99.2">O4</text>
<text x="60.2" y="101">O5</text>
<text x="66" y="96.6">16</text>
<text x="66" y="98.4">15</text>
<text x="66" y="100.2">14</text>
<text x="66" y="102">13</text>
<text x="91.7" y="98.4">8</text>
<text x="91.7" y="100.2">7</text>
<text x="91.7" y="102">6</text>
<text x="91.7" y="96.6">9</text>
<text x="96.4" y="99.2">A4</text>
<text x="96.4" y="101">A5</text>
<text x="96.4" y="97.5">A3</text>
<text x="106.4" y="97.5">O1</text>
<text x="106.4" y="99.2">O2</text>
<text x="106.4" y="101">O3</text>
<text x="112.2" y="96.6">14</text>
<text x="112.2" y="98.4">15</text>
<text x="112.2" y="100.2">17</text>
<text x="112.2" y="102">18</text>
<text x="49" y="103.7">9</text>
<text x="53.7" y="102.8">D6</text>
<text x="53.7" y="104.6">D7</text>
<text x="60.2" y="102.8">O6</text>
<text x="60.2" y="104.6">O7</text>
<text x="66" y="103.7">12</text>
<text x="90.8" y="105.5">27</text>
<text x="90.8" y="107.3">26</text>
<text x="91.7" y="103.7">5</text>
<text x="96.4" y="102.8">A6</text>
<text x="96.4" y="104.6">A7</text>
<text x="96.4" y="106.4">A8</text>
<text x="106.4" y="102.8">O4</text>
<text x="106.4" y="104.6">O5</text>
<text x="106.4" y="106.4">O6</text>
<text x="112.2" y="103.7">19</text>
<text x="112.2" y="105.5">20</text>
<text x="112.2" y="107.3">21</text>
<text x="90.8" y="109.1">23</text>
<text x="90.8" y="110.8">25</text>
<text x="91.7" y="112.5">4</text>
<text x="96.4" y="108.1">A9</text>
<text x="96.4" y="109.9">A10</text>
<text x="96.4" y="111.7">A11</text>
<text x="96.4" y="113.5">A12</text>
<text x="106.4" y="108.1">O7</text>
<text x="90.8" y="114.3">28</text>
<text x="90.8" y="116.1">29</text>
<text x="91.7" y="117.9">3</text>
<text x="91.7" y="119.6">2</text>
<text x="96.4" y="115.2">A13</text>
<text x="96.4" y="117">A14</text>
<text x="96.4" y="118.8">A15</text>
<text x="90.8" y="125">22</text>
<text x="90.8" y="121.4">30</text>
<text x="96.4" y="125.9">CE</text>
<text x="96.4" y="120.6">A16</text>
<text x="96.4" y="122.4">A17</text>
<text x="104.8" y="125.9">PGM</text>
<text x="112.2" y="125">31</text>
<text x="7.6" y="131.1">B</text>
<text x="90.8" y="126.8">24</text>
<text x="96.4" y="127.7">OE</text>
<text x="279.7" y="131.1">B</text>
<text x="103.7" y="147.6" transform="rotate(-90 103.7 147.6)">1</text>
<text x="140.6" y="149.9">19 nBOOTCS</text>
<text x="48.2" y="151.7">10</text>
<text x="48.2" y="155.2">11</text>
<text x="48.2" y="153.4">12</text>
<text x="53.7" y="152.6">PR</text>
<text x="53.7" y="154.4">D</text>
<text x="61" y="152.6">Q</text>
<text x="66" y="151.7">9</text>
<text x="90.8" y="151.7">12</text>
<text x="90.8" y="153.4">11</text>
<text x="90.8" y="155.2">10</text>
<text x="96.4" y="152.6">A0</text>
<text x="96.4" y="154.4">A1</text>
<text x="104.6" y="154.7" transform="rotate(-90 104.6 154.7)">VPP</text>
<text x="112.2" y="155.2">13</text>
<text x="122.9" y="155.2">18</text>
<text x="134.4" y="152.6">DIR</text>
<text x="135.6" y="150.8">G</text>
<text x="140.6" y="155.2">2</text>
<text x="140.6" y="151.7">1</text>
<text x="48.2" y="157">13</text>
<text x="53.7" y="156.1">CLK</text>
<text x="53.7" y="157.9">CLR</text>
<text x="61" y="157.9">Q</text>
<text x="66" y="157">8</text>
<text x="91.7" y="158.8">8</text>
<text x="91.7" y="160.5">7</text>
<text x="91.7" y="157">9</text>
<text x="96.4" y="156.1">A2</text>
<text x="96.4" y="159.7">A4</text>
<text x="96.4" y="161.5">A5</text>
<text x="96.4" y="157.9">A3</text>
<text x="106.4" y="156.1">O0</text>
<text x="106.4" y="157.9">O1</text>
<text x="106.4" y="159.7">O2</text>
<text x="106.4" y="161.5">O3</text>
<text x="112.2" y="157">14</text>
<text x="112.2" y="158.8">15</text>
<text x="112.2" y="160.5">17</text>
<text x="122.9" y="157">17</text>
<text x="122.9" y="158.8">16</text>
<text x="122.9" y="160.5">15</text>
<text x="128.4" y="156.1">B1</text>
<text x="128.4" y="157.9">B2</text>
<text x="128.4" y="159.7">B3</text>
<text x="128.4" y="161.5">B4</text>
<text x="135" y="156.1">A1</text>
<text x="135" y="157.9">A2</text>
<text x="135" y="159.7">A3</text>
<text x="135" y="161.5">A4</text>
<text x="140.6" y="157">3</text>
<text x="140.6" y="158.8">4</text>
<text x="140.6" y="160.5">5</text>
<text x="90.8" y="165.9">27</text>
<text x="90.8" y="167.7">26</text>
<text x="91.7" y="162.3">6</text>
<text x="91.7" y="164.1">5</text>
<text x="96.4" y="163.3">A6</text>
<text x="96.4" y="165">A7</text>
<text x="96.4" y="166.8">A8</text>
<text x="106.4" y="163.3">O4</text>
<text x="106.4" y="165">O5</text>
<text x="106.4" y="166.8">O6</text>
<text x="112.2" y="162.3">18</text>
<text x="112.2" y="164.1">19</text>
<text x="112.2" y="165.9">20</text>
<text x="112.2" y="167.7">21</text>
<text x="122.9" y="162.3">14</text>
<text x="122.9" y="164.1">13</text>
<text x="122.9" y="165.9">12</text>
<text x="122.9" y="167.7">11</text>
<text x="128.4" y="163.3">B5</text>
<text x="128.4" y="165">B6</text>
<text x="128.4" y="166.8">B7</text>
<text x="135" y="163.3">A5</text>
<text x="135" y="165">A6</text>
<text x="135" y="166.8">A7</text>
<text x="140.6" y="162.3">6</text>
<text x="140.6" y="164.1">7</text>
<text x="140.6" y="165.9">8</text>
<text x="140.6" y="167.7">9</text>
<text x="90.8" y="169.4">23</text>
<text x="90.8" y="171.2">25</text>
<text x="91.7" y="173">4</text>
<text x="96.4" y="168.6">A9</text>
<text x="96.4" y="170.4">A10</text>
<text x="96.4" y="172.1">A11</text>
<text x="96.4" y="173.9">A12</text>
<text x="106.4" y="168.6">O7</text>
<text x="128.4" y="168.6">B8</text>
<text x="135" y="168.6">A8</text>
<text x="183.3" y="171.2">Name</text>
<text x="195.7" y="171.2">Date</text>
<text x="207.3" y="170.4">StarLite Design. S.Peacock</text>
<text x="207.3" y="172.1">5 Countess Close</text>
<text x="207.3" y="173.9">Maupuia</text>
<text x="90.8" y="174.8">28</text>
<text x="90.8" y="176.5">29</text>
<text x="91.7" y="178.3">3</text>
<text x="96.4" y="175.7">A13</text>
<text x="96.4" y="177.5">A14</text>
<text x="96.4" y="179.3">A15</text>
<text x="168.1" y="175.7">Designed:</text>
<text x="168.1" y="179.3">Drawn:</text>
<text x="207.3" y="175.7">Wellington</text>
<text x="207.3" y="177.5">New Zealand</text>
<text x="7.8" y="180.3">A</text>
<text x="90.8" y="185.4">22</text>
<text x="90.8" y="181.9">30</text>
<text x="91.7" y="180.1">2</text>
<text x="96.4" y="181">A16</text>
<text x="96.4" y="182.8">A17</text>
<text x="112.2" y="185.4">31</text>
<text x="168.1" y="182.8">Checked:</text>
<text x="279.8" y="180.3">A</text>
<text x="90.8" y="187.2">24</text>
<text x="96.4" y="186.4">CE</text>
<text x="96.4" y="188.1">OE</text>
<text x="104.8" y="186.4">PGM</text>
<text x="168.1" y="186.4">Approved:</text>
<text x="203.7" y="190.8">Size.</text>
<text x="205.5" y="188.1">© 2003, StarLite Design.</text>
<text x="210.8" y="190.8">Part No.</text>
<text x="237.5" y="190.8">DWG No.</text>
<text x="273" y="190.8">Rev.</text>
<text x="168.1" y="196.1">File Name.</text>
<text x="168.1" y="193.5">PCB Rev:</text>
<text x="203.7" y="192.5">A3</text>
<text x="237.5" y="192.5">AMSATZL-2004031202</text>
<text x="237.5" y="196.1">Date &amp; Time.</text>
<text x="259.8" y="196.1">Sheet.</text>
<text x="273" y="192.5">A00</text>
<text x="23.3" y="202.4">1</text>
<text x="57.6" y="202.4">2</text>
<text x="91.9" y="202.4">3</text>
<text x="126.2" y="202.4">4</text>
<text x="160.5" y="202.4">5</text>
<text x="168.1" y="198.8">F:\Kiwi-sat\KiwiSat.ddb - Documents\boot_reset.sch</text>
<text x="194.8" y="202.4">6</text>
<text x="229.1" y="202.4">7</text>
<text x="237.5" y="198.8">17-Jul-2004</text>
<text x="250.9" y="198.8">19:49:17</text>
<text x="263.5" y="202.4">8</text>
<text x="264.2" y="198.8">2</text>
<text x="267.7" y="198.8">of</text>
<text x="270.4" y="198.8">10</text>
</g>
<g font-size="1.6" fill="#000080">
<text x="48.2" y="15.7">100nF 50V</text>
<text x="213.5" y="14.8">A00</text>
<text x="218.9" y="13.9">S.Peacock</text>
<text x="218.9" y="15.7">17 July 2004</text>
<text x="229.5" y="13.9">Orcad Schematics transfered to Protel.</text>
<text x="59.7" y="21.9">74AC574ASC</text>
<text x="90.8" y="21">100nF 50V</text>
<text x="105.9" y="27.3">AT27LV020A-12JI</text>
<text x="166.4" y="38.8">1k 1%</text>
<text x="131.7" y="44.1">100nF 50V</text>
<text x="147.7" y="44.1">MMBT3904LT1</text>
<text x="131.7" y="53">1nF 50V</text>
<text x="143.3" y="53">10k 1%</text>
<text x="154.9" y="53">FMMD914</text>
<text x="46.4" y="64.6">AMP/PLCC-32/S</text>
<text x="191.3" y="62.8">MAX823MEUK-T</text>
<text x="48.2" y="76.1">100nF 50V</text>
<text x="59.7" y="82.4">74AC574ASC</text>
<text x="91.7" y="81.5">100nF 50V</text>
<text x="105.9" y="87.7">AT27LV020A-12JI</text>
<text x="194.4" y="101.4" transform="rotate(-90 194.4 101.4)">+5V</text>
<text x="201.5" y="101.4" transform="rotate(-90 201.5 101.4)">WDI</text>
<text x="131.7" y="104.6">100nF 50V</text>
<text x="147.7" y="104.6">MMBT3904LT1</text>
<text x="194.4" y="105.8" transform="rotate(-90 194.4 105.8)">5</text>
<text x="201.5" y="105.8" transform="rotate(-90 201.5 105.8)">4</text>
<text x="131.7" y="113.5">1nF 50V</text>
<text x="143.3" y="113.5">10k 1%</text>
<text x="154.9" y="113.5">FMMD914</text>
<text x="194.4" y="110.3" transform="rotate(-90 194.4 110.3)">1</text>
<text x="194.8" y="108.1">SOT23-5</text>
<text x="198" y="110.3" transform="rotate(-90 198 110.3)">2</text>
<text x="201.5" y="110.3" transform="rotate(-90 201.5 110.3)">3</text>
<text x="194.4" y="120" transform="rotate(-90 194.4 120)">nRESET</text>
<text x="198" y="117.4" transform="rotate(-90 198 117.4)">GND</text>
<text x="46.4" y="125">AMP/PLCC-32/S</text>
<text x="201.5" y="122.7" transform="rotate(-90 201.5 122.7)">nEXTRESET</text>
<text x="90.8" y="141.9">100nF 50V</text>
<text x="122.9" y="140.1">100nF 50V</text>
<text x="52.6" y="149">MM74HC74AM</text>
<text x="105.9" y="148.1">AT27LV020A-12JI</text>
<text x="134.4" y="146.3">MM74HC245AWM</text>
<text x="119.3" y="177.5">4u7F 25V</text>
<text x="178" y="179.3">S. Peacock</text>
<text x="193" y="179.3">17 July 2004</text>
<text x="137.9" y="189">AMP/PLCC-32/S</text>
</g>
<g font-size="1.6" fill="#800000">
<text x="56.6" y="16.6">+5V</text>
<text x="88.1" y="13">PAT_A[0..6]</text>
<text x="99.3" y="21.9">+5V +5V</text>
<text x="18.3" y="28.1">nRXC0</text>
<text x="41.7" y="26.3">GND</text>
<text x="40.1" y="34.3">PAT_A4</text>
<text x="40.1" y="32.5">PAT_A5</text>
<text x="40.1" y="30.7">PAT_A6</text>
<text x="70.4" y="34.3">PAT_Ax4</text>
<text x="70.4" y="32.5">PAT_Ax5</text>
<text x="70.4" y="30.7">PAT_Ax6</text>
<text x="82.8" y="32.5">PAT_Ax0</text>
<text x="82.8" y="34.3">PAT_Ax1</text>
<text x="82.8" y="30.7">RXDx0</text>
<text x="116.6" y="34.3">PAT_A0</text>
<text x="163.3" y="30.8">+5V</text>
<text x="40.1" y="41.4">PAT_A0</text>
<text x="40.1" y="39.6">PAT_A1</text>
<text x="40.1" y="37.9">PAT_A2</text>
<text x="40.1" y="36.1">PAT_A3</text>
<text x="70.4" y="41.4">PAT_Ax0</text>
<text x="70.4" y="39.6">PAT_Ax1</text>
<text x="70.4" y="37.9">PAT_Ax2</text>
<text x="70.4" y="36.1">PAT_Ax3</text>
<text x="82.8" y="36.1">PAT_Ax2</text>
<text x="82.8" y="37.9">PAT_Ax3</text>
<text x="82.8" y="39.6">PAT_Ax4</text>
<text x="82.8" y="41.4">PAT_Ax5</text>
<text x="116.6" y="36.1">PAT_A1</text>
<text x="116.6" y="37.9">PAT_A2</text>
<text x="116.6" y="39.6">PAT_A3</text>
<text x="116.6" y="41.4">PAT_A4</text>
<text x="18.6" y="44.1">RXD0</text>
<text x="70.4" y="43.2">RXDx0</text>
<text x="82.8" y="43.2">PAT_Ax6</text>
<text x="84.4" y="45.9">GND</text>
<text x="84.4" y="47.7">GND</text>
<text x="116.6" y="43.2">PAT_A5</text>
<text x="116.6" y="45">PAT_A6</text>
<text x="226" y="42.3">nEXTRESET</text>
<text x="84.4" y="49.5">GND</text>
<text x="84.4" y="51.2">GND</text>
<text x="84.4" y="53">GND</text>
<text x="84.4" y="54.8">GND</text>
<text x="84.4" y="56.6">GND</text>
<text x="84.4" y="58.3">GND</text>
<text x="188.2" y="57.5">+5V</text>
<text x="84.4" y="60.1">GND</text>
<text x="84.4" y="61.9">GND</text>
<text x="84.4" y="65.5">GND</text>
<text x="116.9" y="65.5">+5V</text>
<text x="84.4" y="67.2">GND</text>
<text x="150.7" y="70.8">WDI</text>
<text x="205.5" y="66.3">nRESET</text>
<text x="227.3" y="67.2">nRESET</text>
<text x="49" y="73.4">PAT_B[0..6]</text>
<text x="56.6" y="77.1">+5V</text>
<text x="99.3" y="82.4">+5V +5V</text>
<text x="18.3" y="88.6">nRXC1</text>
<text x="41.7" y="86.8">GND</text>
<text x="40.1" y="94.8">PAT_B4</text>
<text x="40.1" y="93">PAT_B5</text>
<text x="40.1" y="91.2">PAT_B6</text>
<text x="70.4" y="94.8">PAT_Bx4</text>
<text x="70.4" y="93">PAT_Bx5</text>
<text x="70.4" y="91.2">PAT_Bx6</text>
<text x="82.8" y="93">PAT_Bx0</text>
<text x="82.8" y="94.8">PAT_Bx1</text>
<text x="82.8" y="91.2">RXDx1</text>
<text x="116.6" y="94.8">PAT_B0</text>
<text x="40.1" y="101.9">PAT_B0</text>
<text x="40.1" y="100.1">PAT_B1</text>
<text x="40.1" y="98.3">PAT_B2</text>
<text x="40.1" y="96.5">PAT_B3</text>
<text x="70.4" y="101.9">PAT_Bx0</text>
<text x="70.4" y="100.1">PAT_Bx1</text>
<text x="70.4" y="98.3">PAT_Bx2</text>
<text x="70.4" y="96.5">PAT_Bx3</text>
<text x="82.8" y="96.5">PAT_Bx2</text>
<text x="82.8" y="98.3">PAT_Bx3</text>
<text x="82.8" y="100.1">PAT_Bx4</text>
<text x="82.8" y="101.9">PAT_Bx5</text>
<text x="116.6" y="96.5">PAT_B1</text>
<text x="116.6" y="98.3">PAT_B2</text>
<text x="116.6" y="100.1">PAT_B3</text>
<text x="116.6" y="101.9">PAT_B4</text>
<text x="18.6" y="104.6">RXD1</text>
<text x="70.4" y="103.6">RXDx1</text>
<text x="82.8" y="103.6">PAT_Bx6</text>
<text x="84.4" y="106.4">GND</text>
<text x="116.6" y="103.6">PAT_B5</text>
<text x="116.6" y="105.4">PAT_B6</text>
<text x="84.4" y="108.1">GND</text>
<text x="84.4" y="109.9">GND</text>
<text x="84.4" y="111.7">GND</text>
<text x="84.4" y="113.5">GND</text>
<text x="84.4" y="115.2">GND</text>
<text x="84.4" y="117">GND</text>
<text x="84.4" y="118.8">GND</text>
<text x="84.4" y="120.6">GND</text>
<text x="84.4" y="122.4">GND</text>
<text x="84.4" y="125.9">GND</text>
<text x="116.9" y="125.9">+5V</text>
<text x="84.4" y="127.7">GND</text>
<text x="99.3" y="142.8">+5V +5V</text>
<text x="131.3" y="141">+5V</text>
<text x="31.2" y="155.1">nRESET</text>
<text x="42.4" y="152.6">+5V</text>
<text x="82.8" y="151.6">ADD0</text>
<text x="82.8" y="153.3">ADD1</text>
<text x="82.8" y="155.1">ADD2</text>
<text x="143.3" y="151.6">nRD</text>
<text x="148.6" y="155.1">DATA0</text>
<text x="42.4" y="157.9">+5V</text>
<text x="82.8" y="156.9">ADD3</text>
<text x="82.8" y="158.7">ADD4</text>
<text x="82.8" y="160.5">ADD5</text>
<text x="148.6" y="156.9">DATA1</text>
<text x="148.6" y="158.7">DATA2</text>
<text x="148.6" y="160.5">DATA3</text>
<text x="210.8" y="158.7">DATA[0..7]</text>
<text x="226.8" y="159.7">DATA[0..7]</text>
<text x="17" y="166.8">ADD[0..16]</text>
<text x="31.2" y="165.8">ADD[0..16]</text>
<text x="82.8" y="162.2">ADD6</text>
<text x="82.8" y="164">ADD7</text>
<text x="82.8" y="165.8">ADD8</text>
<text x="82.8" y="167.6">ADD9</text>
<text x="148.6" y="162.2">DATA4</text>
<text x="148.6" y="164">DATA5</text>
<text x="148.6" y="165.8">DATA6</text>
<text x="148.6" y="167.6">DATA7</text>
<text x="82.8" y="169.3">ADD10</text>
<text x="82.8" y="171.1">ADD11</text>
<text x="82.8" y="172.9">ADD12</text>
<text x="115.3" y="171.2">+5V</text>
<text x="82.8" y="174.7">ADD13</text>
<text x="82.8" y="176.5">ADD14</text>
<text x="82.8" y="178.2">ADD15</text>
<text x="57.9" y="185.3">nRD</text>
<text x="77.5" y="181.8">RST_FF</text>
<text x="82.8" y="180">ADD16</text>
<text x="43.7" y="188.1">nBOOTCS</text>
<text x="45.8" y="186.4">nRD</text>
<text x="57.9" y="187.1">nBOOTCS</text>
<text x="116.9" y="186.4">+5V</text>
</g>
<g font-size="1.6" fill="#ee0e22">
<text x="57.5" y="21.4" transform="rotate(-90 57.5 21.4)">20</text>
<text x="58.3" y="28.7" transform="rotate(-90 58.3 28.7)">VCC</text>
<text x="100.2" y="26.7" transform="rotate(-90 100.2 26.7)">32</text>
<text x="101" y="34" transform="rotate(-90 101 34)">VCC</text>
<text x="189.1" y="62.2" transform="rotate(-90 189.1 62.2)">5</text>
<text x="189.9" y="69.5" transform="rotate(-90 189.9 69.5)">VCC</text>
<text x="57.5" y="81.8" transform="rotate(-90 57.5 81.8)">20</text>
<text x="58.3" y="89.1" transform="rotate(-90 58.3 89.1)">VCC</text>
<text x="100.2" y="87.1" transform="rotate(-90 100.2 87.1)">32</text>
<text x="101" y="94.4" transform="rotate(-90 101 94.4)">VCC</text>
<text x="100.2" y="147.6" transform="rotate(-90 100.2 147.6)">32</text>
<text x="132.2" y="145.8" transform="rotate(-90 132.2 145.8)">20</text>
<text x="101" y="154.9" transform="rotate(-90 101 154.9)">VCC</text>
<text x="133" y="153.1" transform="rotate(-90 133 153.1)">VCC</text>
</g>
<g font-size="1.6" fill="#008000">
<text x="58.3" y="44.3" transform="rotate(-90 58.3 44.3)">GND</text>
<text x="57.5" y="49.8" transform="rotate(-90 57.5 49.8)">10</text>
<text x="102.8" y="67.4" transform="rotate(-90 102.8 67.4)">GND</text>
<text x="101.9" y="72.9" transform="rotate(-90 101.9 72.9)">16</text>
<text x="189.9" y="74.5" transform="rotate(-90 189.9 74.5)">GND</text>
<text x="189.1" y="79.2" transform="rotate(-90 189.1 79.2)">2</text>
<text x="58.3" y="104.7" transform="rotate(-90 58.3 104.7)">GND</text>
<text x="57.5" y="110.3" transform="rotate(-90 57.5 110.3)">10</text>
<text x="102.8" y="127.9" transform="rotate(-90 102.8 127.9)">GND</text>
<text x="101.9" y="133.4" transform="rotate(-90 101.9 133.4)">16</text>
<text x="133" y="168.8" transform="rotate(-90 133 168.8)">GND</text>
<text x="132.2" y="174.3" transform="rotate(-90 132.2 174.3)">10</text>
<text x="102.8" y="188.3" transform="rotate(-90 102.8 188.3)">GND</text>
<text x="101.9" y="193.8" transform="rotate(-90 101.9 193.8)">16</text>
</g>
</svg>
